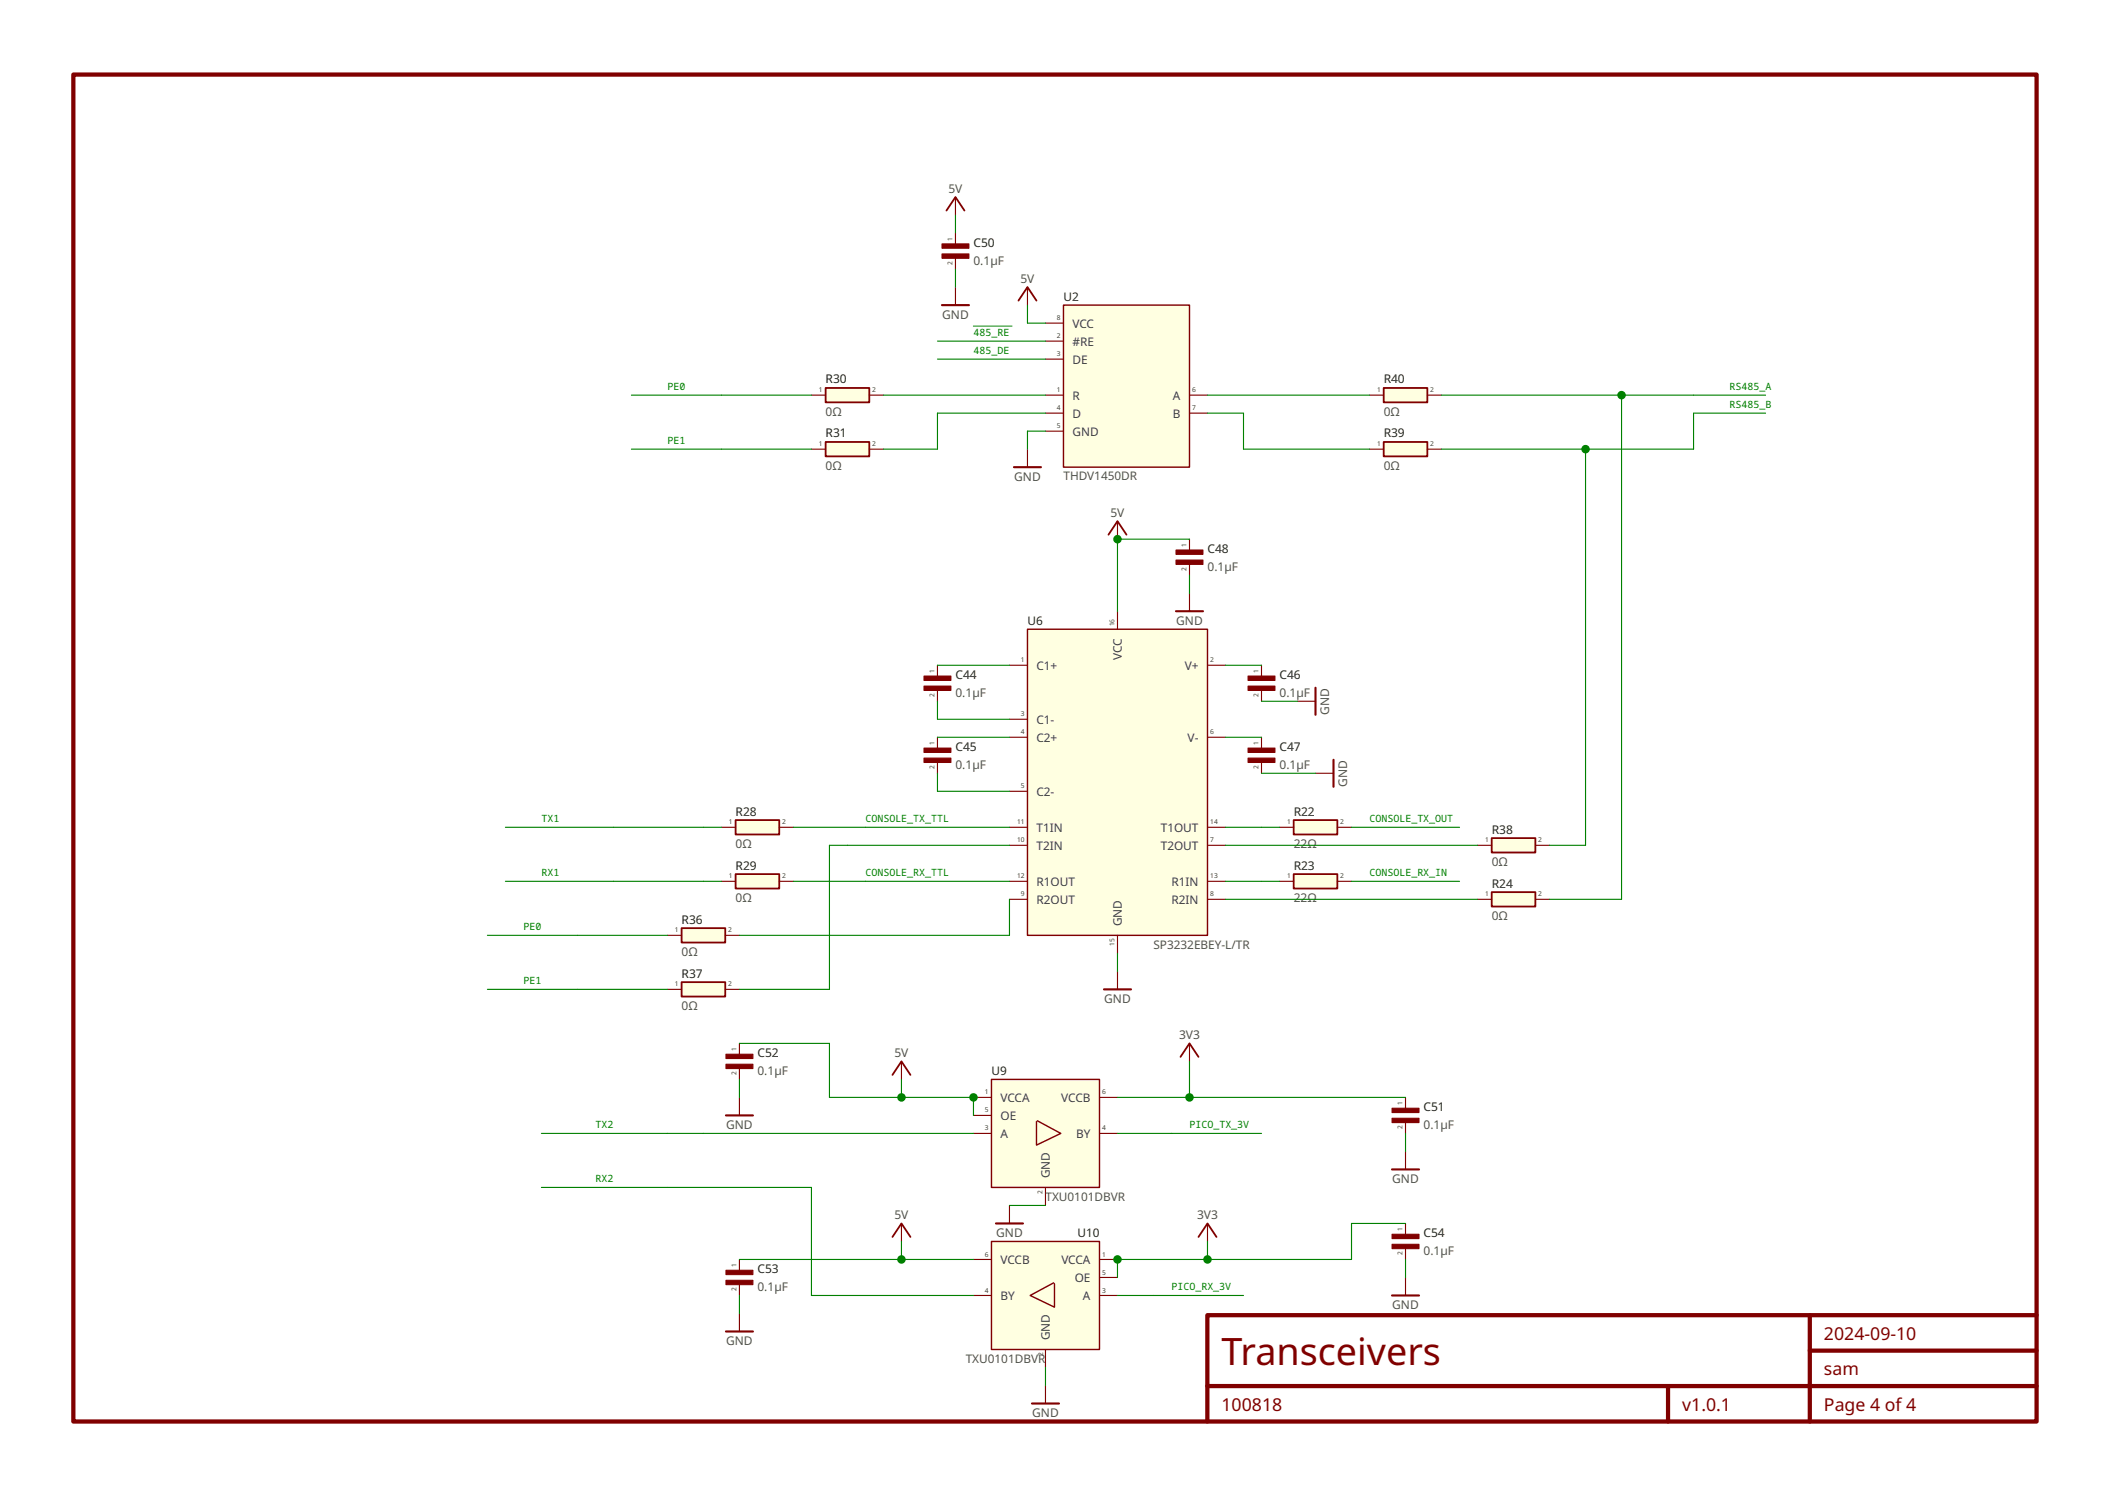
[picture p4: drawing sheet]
<svg xmlns="http://www.w3.org/2000/svg" width="298mm" height="211mm" viewBox="0 0 298 211" stroke-linecap="round" stroke-linejoin="round" font-family="sans-serif">
<path d="M188.2 107.2v3.8" fill="none" stroke="#800000" stroke-width=".3"/>
<path d="M185.7 109.1h2.5" fill="none" stroke="#800000" stroke-width=".16"/>
<path d="M103.8 115.7h6.2v2.1h-6.2z" fill-rule="evenodd" fill="#ffffe1" stroke="#800000" stroke-width=".25"/>
<path d="M101.8 116.7h2M110 116.7h2" fill="none" stroke="#800000" stroke-width=".16"/>
<path d="M116.5 54.7h6.2v2.1h-6.2z" fill-rule="evenodd" fill="#ffffe1" stroke="#800000" stroke-width=".25"/>
<path d="M114.5 55.8h2M122.7 55.8h2M157.7 137.1v2.5M142.5 170.1v2.5" fill="none" stroke="#800000" stroke-width=".16"/>
<path d="M155.8 139.6h3.8M140.6 172.6h3.8" fill="none" stroke="#800000" stroke-width=".3"/>
<path d="M150.1 43.1h17.8v22.8h-17.8z" fill-rule="evenodd" fill="#ffffe1" stroke="#800000" stroke-width=".2"/>
<path d="M134.9 40.5v2.6M147.6 58.3h2.5M147.6 48.1h2.5M147.6 55.8h2.5M147.6 45.6h2.5M147.6 50.7h2.5M167.9 58.3h2.5M167.9 55.8h2.5M147.6 60.8h2.5M178.1 104v1.6M178.1 107.6v1.5" fill="none" stroke="#800000" stroke-width=".16"/>
<path d="M133 43.1h3.8" fill="none" stroke="#800000" stroke-width=".3"/>
<g fill="#800000" stroke="#800000" stroke-width=".15">
<path d="M176.2 105.6h3.8v.6h-3.8z" fill-rule="evenodd"/>
<path d="M176.2 107h3.8v.6h-3.8z" fill-rule="evenodd"/>
</g>
<path d="M182.6 123.3h6.2v2.1h-6.2z" fill-rule="evenodd" fill="#ffffe1" stroke="#800000" stroke-width=".25"/>
<path d="M180.6 124.4h2M188.8 124.4h2" fill="none" stroke="#800000" stroke-width=".16"/>
<path d="M182.6 115.7h6.2v2.1h-6.2z" fill-rule="evenodd" fill="#ffffe1" stroke="#800000" stroke-width=".25"/>
<path d="M145 40.5v2.6M167.9 83.7v2.6M180.6 116.7h2M188.8 116.7h2" fill="none" stroke="#800000" stroke-width=".16"/>
<path d="M143.8 42.4l1.2-1.9 1.3 1.9" fill="none" stroke="#800000" stroke-width=".25"/>
<path d="M166 86.3h3.8" fill="none" stroke="#800000" stroke-width=".3"/>
<path d="M116.5 62.4h6.2v2h-6.2z" fill-rule="evenodd" fill="#ffffe1" stroke="#800000" stroke-width=".25"/>
<path d="M114.5 63.4h2M122.7 63.4h2M167.9 147.2v2.6M127.2 172.6v2.6M198.4 162.5v2.5" fill="none" stroke="#800000" stroke-width=".16"/>
<path d="M166.6 149.1l1.3-1.9 1.3 1.9M126 174.5l1.2-1.9 1.3 1.9" fill="none" stroke="#800000" stroke-width=".25"/>
<path d="M196.5 165h3.8" fill="none" stroke="#800000" stroke-width=".3"/>
<g fill="#ffffe1" stroke="#800000" stroke-width=".2">
<path d="M146.4 158.2l3.3 1.7-3.4 1.7v-3.3z"/>
<path d="M139.9 152.3h15.3v15.3h-15.3z" fill-rule="evenodd"/>
</g>
<path d="M127.2 149.8v2.5M137.4 154.9h2.5M137.4 159.9h2.5M137.4 157.4h2.5M155.2 154.9h2.5M155.2 159.9h2.5M147.6 167.6v2.5" fill="none" stroke="#800000" stroke-width=".16"/>
<path d="M126 151.7l1.2-1.9 1.3 1.9" fill="none" stroke="#800000" stroke-width=".25"/>
<path d="M145 88.8h25.4v43.2h-25.4z" fill-rule="evenodd" fill="#ffffe1" stroke="#800000" stroke-width=".2"/>
<g fill="none" stroke="#800000" stroke-width=".16">
<path d="M142.5 93.9h2.5M157.7 86.3v2.5M170.4 93.9h2.6M142.5 111.7h2.5M142.5 116.7h2.5M142.5 119.3h2.5M142.5 104h2.5M142.5 101.5h2.5M170.4 116.7h2.6M170.4 119.3h2.6M170.4 104h2.6M142.5 124.4h2.5"/>
<path d="M142.5 126.9h2.5M157.7 132v2.5M170.4 124.4h2.6M170.4 126.9h2.6M170.4 172.6v2.6"/>
</g>
<path d="M169.2 174.5l1.2-1.9 1.3 1.9" fill="none" stroke="#800000" stroke-width=".25"/>
<g fill="#ffffe1" stroke="#800000" stroke-width=".2">
<path d="M145.4 182.8l3.3-1.8 .1 .2v3.3z"/>
<path d="M139.9 175.2h15.3v15.2h-15.3z" fill-rule="evenodd"/>
</g>
<path d="M198.4 154.9v1.5M198.4 158.4v1.5M104.4 177.7v1.5M137.4 177.7h2.5M155.2 177.7h2.5M104.4 181.3v1.5M137.4 182.8h2.5M147.6 190.4v2.6M147.6 195.5v2.6M155.2 182.8h2.5M155.2 180.3h2.5" fill="none" stroke="#800000" stroke-width=".16"/>
<g fill="#800000" stroke="#800000" stroke-width=".15">
<path d="M102.5 179.2h3.8v.7h-3.8z" fill-rule="evenodd"/>
<path d="M102.5 180.7h3.8v.6h-3.8z" fill-rule="evenodd"/>
<path d="M196.5 156.4h3.8v.6h-3.8z" fill-rule="evenodd"/>
<path d="M196.5 157.8h3.8v.6h-3.8z" fill-rule="evenodd"/>
</g>
<path d="M145.7 198.1h3.8" fill="none" stroke="#800000" stroke-width=".3"/>
<path d="M10.4 10.5h277.1v190.1h-277.1zM170.4 195.6h117.1M235.4 195.6v5M255.4 185.6v15M255.4 190.6h32.1M287.5 185.6h-117.1v15" fill="none" stroke="#800000" stroke-width=".6"/>
<path d="M210.5 118.3h6.2v2h-6.2z" fill-rule="evenodd" fill="#ffffe1" stroke="#800000" stroke-width=".25"/>
<path d="M132.3 104v1.6M132.3 107.6v1.5M208.5 119.3h2M216.7 119.3h2" fill="none" stroke="#800000" stroke-width=".16"/>
<g fill="#800000" stroke="#800000" stroke-width=".15">
<path d="M130.4 105.6h3.8v.6h-3.8z" fill-rule="evenodd"/>
<path d="M130.4 107h3.8v.6h-3.8z" fill-rule="evenodd"/>
</g>
<path d="M96.2 138.6h6.2v2h-6.2z" fill-rule="evenodd" fill="#ffffe1" stroke="#800000" stroke-width=".25"/>
<path d="M94.2 139.6h2M102.4 139.6h2" fill="none" stroke="#800000" stroke-width=".16"/>
<path d="M195.3 54.7h6.2v2.1h-6.2z" fill-rule="evenodd" fill="#ffffe1" stroke="#800000" stroke-width=".25"/>
<path d="M193.3 55.8h2M201.5 55.8h2M145 63.4v2.5M157.7 73.5v2.6M167.9 76.1v1.5M167.9 79.6v1.6M132.3 93.9v1.5M132.3 97.4v1.6M183.1 99h2.6M198.4 172.6v1.6M198.4 176.2v1.5M104.4 185.3v2.6" fill="none" stroke="#800000" stroke-width=".16"/>
<path d="M143.1 65.9h3.8M185.7 97v3.9M102.5 187.9h3.8" fill="none" stroke="#800000" stroke-width=".3"/>
<g fill="#800000" stroke="#800000" stroke-width=".15">
<path d="M130.4 95.4h3.8v.6h-3.8z" fill-rule="evenodd"/>
<path d="M130.4 96.8h3.8v.6h-3.8z" fill-rule="evenodd"/>
<path d="M166 77.6h3.8v.6h-3.8z" fill-rule="evenodd"/>
<path d="M166 79h3.8v.6h-3.8z" fill-rule="evenodd"/>
<path d="M196.5 174.2h3.8v.6h-3.8z" fill-rule="evenodd"/>
<path d="M196.5 175.6h3.8v.6h-3.8z" fill-rule="evenodd"/>
</g>
<path d="M156.5 75.5l1.2-2 1.3 2" fill="none" stroke="#800000" stroke-width=".25"/>
<path d="M195.3 62.4h6.2v2h-6.2z" fill-rule="evenodd" fill="#ffffe1" stroke="#800000" stroke-width=".25"/>
<path d="M134.9 27.8v2.6M134.9 32.9v1.5M134.9 36.4v1.6M193.3 63.4h2M201.5 63.4h2" fill="none" stroke="#800000" stroke-width=".16"/>
<path d="M133.6 29.7l1.3-1.9 1.2 1.9" fill="none" stroke="#800000" stroke-width=".25"/>
<g fill="#800000" stroke="#800000" stroke-width=".15">
<path d="M133 34.4h3.8v.6h-3.8z" fill-rule="evenodd"/>
<path d="M133 35.8h3.8v.6h-3.8z" fill-rule="evenodd"/>
</g>
<path d="M210.5 125.9h6.2v2h-6.2z" fill-rule="evenodd" fill="#ffffe1" stroke="#800000" stroke-width=".25"/>
<path d="M178.1 93.9v1.5M178.1 97.4v1.6M208.5 126.9h2M216.7 126.9h2" fill="none" stroke="#800000" stroke-width=".16"/>
<g fill="#800000" stroke="#800000" stroke-width=".15">
<path d="M176.2 95.4h3.8v.6h-3.8z" fill-rule="evenodd"/>
<path d="M176.2 96.8h3.8v.6h-3.8z" fill-rule="evenodd"/>
</g>
<path d="M96.2 131h6.2v2h-6.2z" fill-rule="evenodd" fill="#ffffe1" stroke="#800000" stroke-width=".25"/>
<path d="M94.2 132h2M102.4 132h2" fill="none" stroke="#800000" stroke-width=".16"/>
<path d="M103.8 123.3h6.2v2.1h-6.2z" fill-rule="evenodd" fill="#ffffe1" stroke="#800000" stroke-width=".25"/>
<path d="M101.8 124.4h2M110 124.4h2M104.4 147.2v1.6M104.4 150.8v1.5M104.4 154.9v2.5M198.4 180.3v2.5" fill="none" stroke="#800000" stroke-width=".16"/>
<path d="M102.5 157.4h3.8M196.5 182.8h3.8" fill="none" stroke="#800000" stroke-width=".3"/>
<g fill="#800000" stroke="#800000" stroke-width=".15">
<path d="M102.5 148.8h3.8v.6h-3.8z" fill-rule="evenodd"/>
<path d="M102.5 150.2h3.8v.6h-3.8z" fill-rule="evenodd"/>
</g>
<g fill="none" stroke="#008000" stroke-width=".16">
<path d="M134.9 30.4v2.5M134.9 38v2.5M89.1 55.8h25.4M124.7 55.8h22.9M132.3 50.7h15.3M132.3 48.1h15.3M145 43.1v2.5h2.6M147.6 58.3h-15.3v5.1h-7.6M170.4 55.8h22.9M170.4 58.3h5.1v5.1h17.8M203.5 55.8h45.7M228.9 55.8v71.1h-10.2"/>
<path d="M249.2 58.3h-10.2v5.1h-35.5M89.1 63.4h25.4M147.6 60.8h-2.6v2.6M157.7 76.1h.1M167.9 76.1h-10.2v10.2M223.8 63.4v55.9h-5.1M132.3 93.9h10.2M132.3 99v2.5h10.2M167.9 81.2v2.5M173 93.9h5.1M178.1 99h5M71.3 116.7h30.5"/>
<path d="M112 116.7h30.5M132.3 104h10.2M132.3 109.1v2.6h10.2M142.5 119.3h-25.4v20.3h-12.7M173 116.7h7.6M173 119.3h35.5M173 104h5.1M178.1 109.1h7.6M190.8 116.7h15.2M68.8 139.6h25.4M68.8 132h25.4M71.3 124.4h30.5"/>
<path d="M112 124.4h30.5M142.5 126.9v5.1h-38.1M157.7 134.5v2.6M173 124.4h7.6M173 126.9h35.5M190.8 124.4h15.2M76.4 159.9h61M104.4 152.3v2.6M104.4 147.2h12.7v7.7h20.3v2.5M127.2 152.3v2.6M137.4 154.9h.1M157.7 159.9h20.4"/>
<path d="M157.7 154.9h40.7M167.9 149.8v5.1M198.4 159.9v2.6M76.4 167.6h38.1v15.2h22.9M104.4 177.7h33M127.2 175.2v2.5M142.5 170.1h5.1M157.7 177.7h.1M170.4 175.2v2.5M198.4 172.6h-7.6v5.1h-33.1v2.6M198.4 177.7v2.6M104.4 182.8v2.5"/>
<path d="M147.6 193v2.5M157.7 182.8h17.8"/>
</g>
<g fill="#008000">
<circle cx="157.7" cy="76.1" r=".6"/>
<circle cx="127.2" cy="154.9" r=".6"/>
<circle cx="137.4" cy="154.9" r=".6"/>
<circle cx="170.4" cy="177.7" r=".6"/>
<circle cx="157.7" cy="177.7" r=".6"/>
<circle cx="127.2" cy="177.7" r=".6"/>
<circle cx="223.8" cy="63.4" r=".6"/>
<circle cx="167.9" cy="154.9" r=".6"/>
<circle cx="228.9" cy="55.8" r=".6"/>
</g>
<path d="M137.4 46h5.4" fill="none" stroke="#008000" stroke-width=".14"/>
<text font-size="5.3" fill="#800000" x="172.4" y="192.6">Transceivers</text>
<g font-size="2.5" fill="#800000">
<text x="257.4" y="189.1">2024-09-10</text>
<text x="257.4" y="194.1">sam</text>
<text x="172.4" y="199.1">100818</text>
<text x="237.4" y="199.1">v1.0.1</text>
<text x="257.4" y="199.1">Page 4 of 4</text>
</g>
<g font-size="1.7" fill="#505050">
<text x="133.9" y="27.2">5V</text>
<text x="137.4" y="37.3">0.1μF</text>
<text x="144" y="39.9">5V</text>
<text x="133" y="45">GND</text>
<text x="116.5" y="58.7">0Ω</text>
<text x="195.3" y="58.7">0Ω</text>
<text x="116.5" y="66.3">0Ω</text>
<text x="143.1" y="67.8">GND</text>
<text x="150.1" y="67.8">THDV1450DR</text>
<text x="195.3" y="66.3">0Ω</text>
<text x="156.7" y="72.9">5V</text>
<text x="170.4" y="80.5">0.1μF</text>
<text x="166" y="88.2">GND</text>
<text x="134.9" y="98.3">0.1μF</text>
<text x="180.6" y="98.3">0.1μF</text>
<text x="187.6" y="100.8" transform="rotate(-90 187.6 100.8)">GND</text>
<text x="134.9" y="108.5">0.1μF</text>
<text x="180.6" y="108.5">0.1μF</text>
<text x="190.1" y="111" transform="rotate(-90 190.1 111)">GND</text>
<text x="103.8" y="119.7">0Ω</text>
<text x="182.6" y="119.7">22Ω</text>
<text x="210.5" y="122.2">0Ω</text>
<text x="103.8" y="127.3">0Ω</text>
<text x="182.6" y="127.3">22Ω</text>
<text x="210.5" y="129.8">0Ω</text>
<text x="96.2" y="134.9">0Ω</text>
<text x="162.8" y="133.9">SP3232EBEY-L/TR</text>
<text x="96.2" y="142.5">0Ω</text>
<text x="155.9" y="141.5">GND</text>
<text x="126.2" y="149.1">5V</text>
<text x="166.4" y="146.6">3V3</text>
<text x="106.9" y="151.7">0.1μF</text>
<text x="102.5" y="159.3">GND</text>
<text x="200.9" y="159.3">0.1μF</text>
<text x="196.5" y="166.9">GND</text>
<text x="126.2" y="172">5V</text>
<text x="147.6" y="169.4">TXU0101DBVR</text>
<text x="169" y="172">3V3</text>
<text x="140.6" y="174.5">GND</text>
<text x="200.9" y="177.1">0.1μF</text>
<text x="106.9" y="182.2">0.1μF</text>
<text x="196.5" y="184.7">GND</text>
<text x="102.5" y="189.8">GND</text>
<text x="136.3" y="192.3">TXU0101DBVR</text>
<text x="145.7" y="200">GND</text>
</g>
<g font-size="1.7" fill="#202020">
<text x="137.4" y="34.8">C50</text>
<text x="150.1" y="42.4">U2</text>
<text x="116.5" y="54.1">R30</text>
<text x="195.3" y="54.1">R40</text>
<text x="116.5" y="61.7">R31</text>
<text x="195.3" y="61.7">R39</text>
<text x="170.4" y="78">C48</text>
<text x="145" y="88.2">U6</text>
<text x="134.9" y="95.8">C44</text>
<text x="180.6" y="95.8">C46</text>
<text x="134.9" y="105.9">C45</text>
<text x="180.6" y="105.9">C47</text>
<text x="103.8" y="115.1">R28</text>
<text x="182.6" y="115.1">R22</text>
<text x="210.5" y="117.6">R38</text>
<text x="103.8" y="122.7">R29</text>
<text x="182.6" y="122.7">R23</text>
<text x="210.5" y="125.3">R24</text>
<text x="96.2" y="130.3">R36</text>
<text x="96.2" y="138">R37</text>
<text x="106.9" y="149.1">C52</text>
<text x="139.9" y="151.7">U9</text>
<text x="200.9" y="156.8">C51</text>
<text x="106.9" y="179.6">C53</text>
<text x="152.1" y="174.6">U10</text>
<text x="200.9" y="174.5">C54</text>
</g>
<g font-size="1.7" fill="#404040">
<text x="151.4" y="46.2">VCC</text>
<text x="151.4" y="48.8">#RE</text>
<text x="151.4" y="51.3">DE</text>
<text x="151.4" y="58.9">D</text>
<text x="151.4" y="56.4">R</text>
<text x="165.5" y="58.9">B</text>
<text x="165.6" y="56.4">A</text>
<text x="151.4" y="61.5">GND</text>
<text x="146.3" y="94.5">C1+</text>
<text x="158.4" y="93.1" transform="rotate(-90 158.4 93.1)">VCC</text>
<text x="167.2" y="94.5">V+</text>
<text x="146.3" y="104.7">C2+</text>
<text x="146.3" y="102.1">C1-</text>
<text x="167.6" y="104.7">V-</text>
<text x="146.3" y="112.3">C2-</text>
<text x="146.3" y="119.9">T2IN</text>
<text x="146.3" y="117.4">T1IN</text>
<text x="163.8" y="117.4">T1OUT</text>
<text x="163.8" y="119.9">T2OUT</text>
<text x="146.3" y="125">R1OUT</text>
<text x="165.3" y="125">R1IN</text>
<text x="146.3" y="127.5">R2OUT</text>
<text x="158.4" y="130.7" transform="rotate(-90 158.4 130.7)">GND</text>
<text x="165.3" y="127.5">R2IN</text>
<text x="141.2" y="155.5">VCCA</text>
<text x="149.8" y="155.5">VCCB</text>
<text x="141.2" y="160.6">A</text>
<text x="141.2" y="158">OE</text>
<text x="151.9" y="160.6">BY</text>
<text x="148.2" y="166.3" transform="rotate(-90 148.2 166.3)">GND</text>
<text x="141.2" y="178.3">VCCB</text>
<text x="149.8" y="178.3">VCCA</text>
<text x="141.2" y="183.4">BY</text>
<text x="151.7" y="180.9">OE</text>
<text x="152.9" y="183.4">A</text>
<text x="148.2" y="189.2" transform="rotate(-90 148.2 189.2)">GND</text>
</g>
<g font-size="1.4" fill="#008000">
<text x="137.4" y="47.4">485_RE</text>
<text x="137.4" y="50">485_DE</text>
<text x="94.2" y="55.1">PE0</text>
<text x="244.1" y="57.6">RS485_B</text>
<text x="244.1" y="55.1">RS485_A</text>
<text x="94.2" y="62.7">PE1</text>
<text x="76.4" y="116">TX1</text>
<text x="122.2" y="116">CONSOLE_TX_TTL</text>
<text x="193.3" y="116">CONSOLE_TX_OUT</text>
<text x="76.4" y="123.7">RX1</text>
<text x="122.2" y="123.7">CONSOLE_RX_TTL</text>
<text x="193.3" y="123.7">CONSOLE_RX_IN</text>
<text x="73.9" y="131.3">PE0</text>
<text x="73.9" y="138.9">PE1</text>
<text x="84" y="159.2">TX2</text>
<text x="167.9" y="159.2">PICO_TX_3V</text>
<text x="84" y="166.9">RX2</text>
<text x="165.3" y="182.1">PICO_RX_3V</text>
</g>
<g font-size=".9" fill="#404040">
<text x="134.4" y="34" transform="rotate(-90 134.4 34)">1</text>
<text x="134.4" y="37.4" transform="rotate(-90 134.4 37.4)">2</text>
<text x="149.2" y="47.7">2</text>
<text x="149.2" y="45.2">8</text>
<text x="149.2" y="50.3">3</text>
<text x="115.6" y="55.3">1</text>
<text x="123.1" y="55.3">2</text>
<text x="149.2" y="57.9">4</text>
<text x="149.2" y="55.3">1</text>
<text x="168.3" y="57.9">7</text>
<text x="168.3" y="55.3">6</text>
<text x="194.4" y="55.3">1</text>
<text x="201.9" y="55.3">2</text>
<text x="115.6" y="63">1</text>
<text x="123.1" y="63">2</text>
<text x="149.2" y="60.4">5</text>
<text x="194.4" y="63">1</text>
<text x="201.9" y="63">2</text>
<text x="167.5" y="77.2" transform="rotate(-90 167.5 77.2)">1</text>
<text x="167.5" y="80.6" transform="rotate(-90 167.5 80.6)">2</text>
<text x="157.3" y="88.4" transform="rotate(-90 157.3 88.4)">16</text>
<text x="131.9" y="95" transform="rotate(-90 131.9 95)">1</text>
<text x="144.1" y="93.4">1</text>
<text x="170.8" y="93.4">2</text>
<text x="177.6" y="95" transform="rotate(-90 177.6 95)">1</text>
<text x="131.9" y="98.4" transform="rotate(-90 131.9 98.4)">2</text>
<text x="144.1" y="101.1">3</text>
<text x="177.6" y="98.4" transform="rotate(-90 177.6 98.4)">2</text>
<text x="131.9" y="105.2" transform="rotate(-90 131.9 105.2)">1</text>
<text x="144.1" y="103.6">4</text>
<text x="170.8" y="103.6">6</text>
<text x="177.6" y="105.2" transform="rotate(-90 177.6 105.2)">1</text>
<text x="131.9" y="108.5" transform="rotate(-90 131.9 108.5)">2</text>
<text x="144.1" y="111.2">5</text>
<text x="177.6" y="108.5" transform="rotate(-90 177.6 108.5)">2</text>
<text x="102.9" y="116.3">1</text>
<text x="110.4" y="116.3">2</text>
<text x="143.5" y="118.9">10</text>
<text x="143.5" y="116.3">11</text>
<text x="170.8" y="116.3">14</text>
<text x="170.8" y="118.9">7</text>
<text x="181.7" y="116.3">1</text>
<text x="189.2" y="116.3">2</text>
<text x="209.6" y="118.9">1</text>
<text x="217.1" y="118.9">2</text>
<text x="102.9" y="123.9">1</text>
<text x="110.4" y="123.9">2</text>
<text x="143.5" y="123.9">12</text>
<text x="170.8" y="123.9">13</text>
<text x="181.7" y="123.9">1</text>
<text x="189.2" y="123.9">2</text>
<text x="95.3" y="131.6">1</text>
<text x="102.8" y="131.6">2</text>
<text x="144.1" y="126.5">9</text>
<text x="170.8" y="126.5">8</text>
<text x="209.6" y="126.5">1</text>
<text x="217.1" y="126.5">2</text>
<text x="157.3" y="133.5" transform="rotate(-90 157.3 133.5)">15</text>
<text x="95.3" y="139.2">1</text>
<text x="102.8" y="139.2">2</text>
<text x="103.9" y="148.4" transform="rotate(-90 103.9 148.4)">1</text>
<text x="103.9" y="151.7" transform="rotate(-90 103.9 151.7)">2</text>
<text x="139" y="154.4">1</text>
<text x="155.6" y="154.4">6</text>
<text x="198" y="156" transform="rotate(-90 198 156)">1</text>
<text x="139" y="159.5">3</text>
<text x="139" y="157">5</text>
<text x="155.6" y="159.5">4</text>
<text x="198" y="159.3" transform="rotate(-90 198 159.3)">2</text>
<text x="147.1" y="168.5" transform="rotate(-90 147.1 168.5)">2</text>
<text x="198" y="173.8" transform="rotate(-90 198 173.8)">1</text>
<text x="103.9" y="178.8" transform="rotate(-90 103.9 178.8)">1</text>
<text x="139" y="177.4">6</text>
<text x="155.6" y="177.4">1</text>
<text x="155.6" y="179.9">5</text>
<text x="198" y="177.1" transform="rotate(-90 198 177.1)">2</text>
<text x="103.9" y="182.2" transform="rotate(-90 103.9 182.2)">2</text>
<text x="139" y="182.5">4</text>
<text x="155.6" y="182.5">3</text>
<text x="147.2" y="191.4" transform="rotate(-90 147.2 191.4)">2</text>
</g>
</svg>
